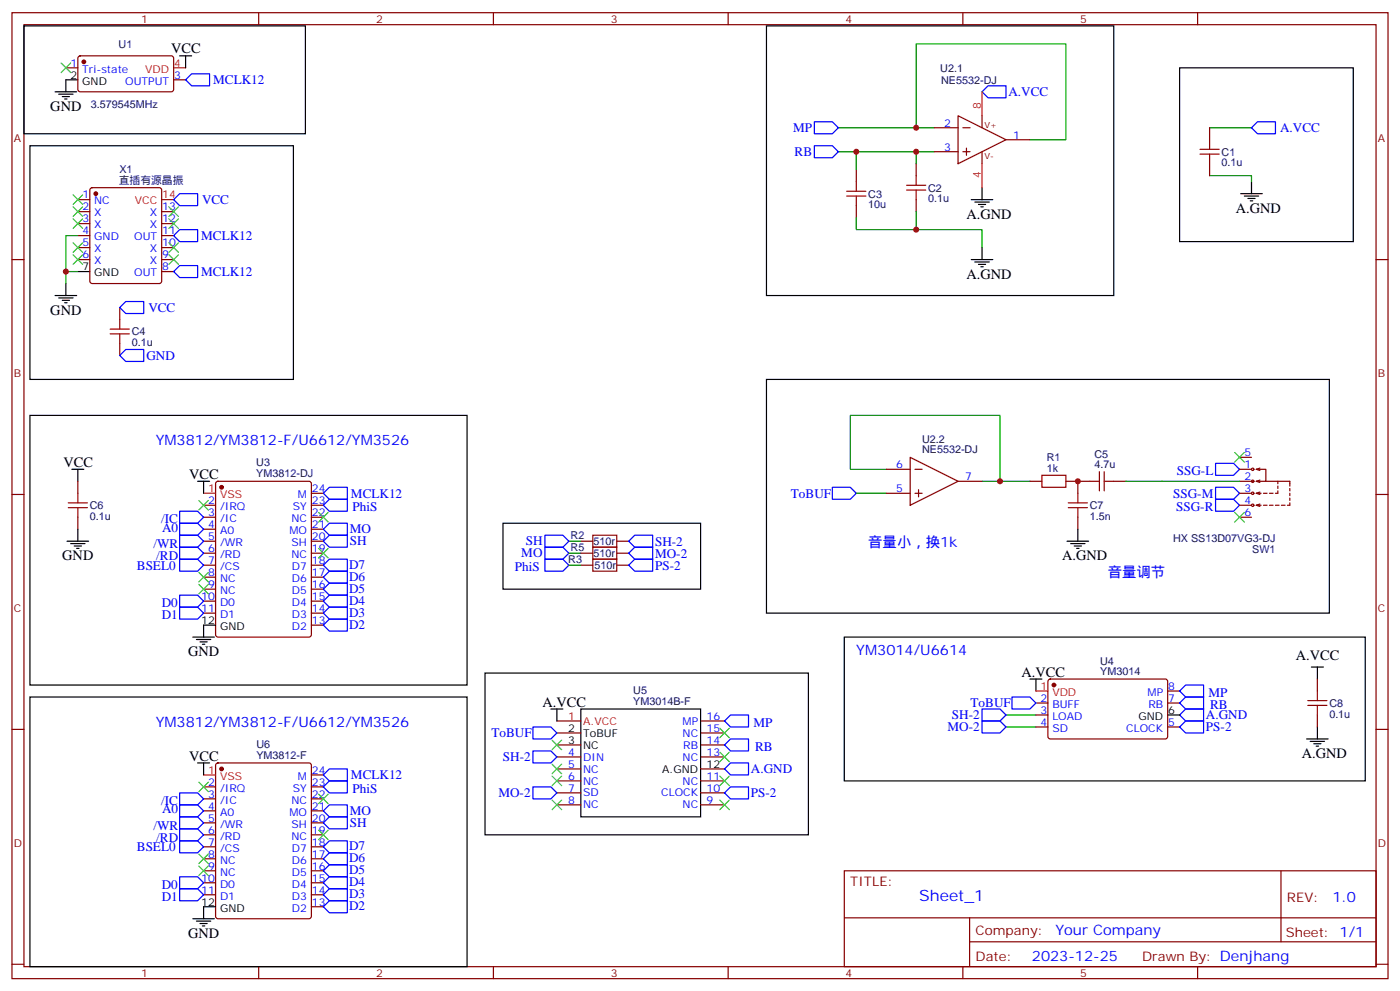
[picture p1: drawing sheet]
<svg xmlns="http://www.w3.org/2000/svg" width="412mm" height="292mm" viewBox="0 0 412 292" stroke-linecap="round" stroke-linejoin="round" font-family="sans-serif">
<g fill="none" stroke="#870000" stroke-width=".35">
<path d="M3.5 3.7h405.4v284.4h-405.4zM7.1 7.3h398.2v277.3h-398.2zM19.4 20h3.5M23.2 16.6l.4-.2 27.1 .1 .5 .6-.1 9.5-.7 .4h-27l-.5-.7v-9.2zM76.2 3.7v3.6M145.3 3.7v3.6M214.5 3.7v3.6M283.6 3.7v3.6M352.8 3.7v3.6M51.2 23.5h3.5M275.2 37.6h7M282.2 34.1l14.1 7-14.1 7.1z"/>
<path d="M283.6 37.6h2.2M289.3 34.1v3.5M356.3 37.6v3.5M22.9 58.8h3.6M26.7 55.5l.5-.3h19.7l.5 .3 .2 .5v26.8l-.2 .5-.5 .2h-19.7l-.5-.3-.2-.4v-26.8zM252.2 50v3.5M269.9 48.2v3.5M269.9 58.8v3.5M275.2 44.7h7M283.6 44.7h2.2M284.7 43.6v2.1M289.3 44.7v3.5"/>
<path d="M296.3 41.1h7.1M356.3 48.2v3.5M3.5 76.4h3.6M22.9 76.4h3.6M22.9 62.3h3.6M22.9 65.8h3.6M22.9 69.4h3.6M22.9 72.9h3.6M47.6 76.4h3.6M47.6 62.3h3.6M47.6 65.8h3.6M47.6 69.4h3.6"/>
<path d="M47.6 72.9h3.6M47.6 79.9h3.6M252.2 60.5v3.6M405.3 76.4h3.6M35.3 90.5v3.6M35.3 101.1v3.5M261.1 138.1h7M268.1 134.6l14.1 7.1-14.1 7zM269.5 138.1h2.1M365.1 138.1h3.6M365.1 134.6h3.6M370.1 138.1h2.8v3.6h-2.8"/>
<path d="M370.1 138.1l1 .4M371.1 137.8l-1 .3M3.5 145.6h3.6M22.9 141.7v3.5M22.9 152.3v3.5M60 148.7h3.5M60 152.3h3.5M60 155.8h3.5M60 159.3h3.5M63.7 141.9l.5-.2h26.8l.7 .4v44.7l-.4 .7h-27.1l-.6-.4-.1-44.7zM91.7 148.7h3.5M91.7 152.3h3.5"/>
<path d="M91.7 155.8h3.5M91.7 159.3h3.5M91.7 145.2h3.5M171.1 159.3h3.5M181.7 159.3h3.5M261.1 145.2h7M269.5 145.2h2.1M270.6 144.1v2.2M282.2 141.7h7.1M303.4 141.7h3.5M314 141.7h7M317.5 141.7v3.5"/>
<path d="M317.5 152.3v3.5M328.1 141.7h3.5M365.1 148.7h3.6M365.1 152.3h3.6M365.1 145.2h3.6M365.1 141.7h4.3M370.1 148.7h1.4M370.1 145.2h1.4M370.1 145.2l1 .4M370.1 141.7l1 .3M370.1 148.7l1 .4M371.1 144.9l-1 .3"/>
<path d="M371.1 141.3l-1 .4M371.1 148.4l-1 .3M372.2 148.7h1M372.2 145.2h1M372.9 141.7h7v1.4M373.9 148.7h1.1M373.9 145.2h1.1M375.7 148.7h1.1M376.4 144.5v.7h-.7M376.4 141.7v.7M376.4 143.1v.7M377.5 148.7h1"/>
<path d="M379.9 148v.7h-.7M379.9 143.8v.7M379.9 145.2v.7M379.9 146.6v.7M405.3 145.6h3.6M60 162.8h3.5M60 166.4h3.5M60 169.9h3.5M60 173.4h3.5M60 177h3.5M91.7 162.8h3.5M91.7 166.4h3.5"/>
<path d="M91.7 169.9h3.5M91.7 173.4h3.5M91.7 177h3.5M171.1 162.8h3.5M171.1 166.4h3.5M181.7 162.8h3.5M181.7 166.4h3.5M60 180.5h3.5M91.7 180.5h3.5M91.7 184h3.5M388.1 199.9v3.5M3.5 214.7h3.6"/>
<path d="M164 212.2h7.1M164 215.8h7.1M164 219.3h7.1M206.4 212.2h7M206.4 215.8h7M206.4 219.3h7M305.2 206.9h3.5M305.2 210.5h3.5M305.2 214h3.5M308.9 200.1l.5-.2h34.1l.5 .7-.1 16.5-.6 .4h-34.2l-.4-.7v-16.2zM344 206.9h3.5M344 214h3.5"/>
<path d="M344 203.4h3.5M388.1 210.5v3.5M405.3 214.7h3.6M60 231.6h3.5M60 235.2h3.5M60 238.7h3.5M63.7 224.8l.5-.2h26.8l.7 .4v44.7l-.4 .7h-27.1l-.6-.4-.1-44.7zM91.7 231.6h3.5M91.7 235.2h3.5M91.7 238.7h3.5M91.7 228.1h3.5M164 222.8h7.1"/>
<path d="M164 226.3h7.1M164 229.9h7.1M164 233.4h7.1M164 236.9h7.1M206.4 222.8h7M206.4 226.3h7M206.4 229.9h7M206.4 233.4h7M206.4 236.9h7M60 242.2h3.5M60 245.7h3.5M60 249.3h3.5"/>
<path d="M60 252.8h3.5M60 256.3h3.5M60 259.9h3.5M91.7 242.2h3.5M91.7 245.7h3.5M91.7 249.3h3.5M91.7 252.8h3.5M91.7 256.3h3.5M91.7 259.9h3.5M248.7 256.3h156.6v28.3h-156.6zM377.3 256.4v20.8M60 263.4h3.5"/>
<path d="M91.7 263.4h3.5M91.7 266.9h3.5M248.7 270.2h156.5M285.6 277.2h119.6M285.6 270.2v14.1M3.5 283.8h3.6M76.2 284.6v3.5M145.3 284.6v3.5M214.5 284.6v3.5M283.6 284.6v3.5M352.8 284.6v3.5M405.3 283.8h3.6"/>
<circle cx="369" cy="138.1" r=".35"/>
<circle cx="369" cy="145.2" r=".35"/>
<circle cx="369" cy="141.7" r=".35"/>
<circle cx="369" cy="148.7" r=".35"/>
</g>
<g fill="#870000" stroke="#870000" stroke-width=".35">
<circle cx="65.3" cy="143.4" r=".53"/>
<circle cx="24.7" cy="18.2" r=".53"/>
<circle cx="310.4" cy="201.6" r=".53"/>
<circle cx="65.3" cy="226.3" r=".53"/>
<circle cx="28.2" cy="57" r=".53"/>
</g>
<path d="M51.2 20h3.5M289.3 27v7.1M47.6 58.8h3.6M289.3 48.2v7M60 145.2h3.5M305.2 203.4h3.5M60 228.1h3.5" fill="none" stroke="#f00" stroke-width=".35"/>
<g fill="none" stroke="#000" stroke-width=".35">
<path d="M7.1 7.6h82.9v31.8h-82.9zM52.9 16.4h3.5M54.7 16.4v3.6M225.8 7.6h102.3v79.4h-102.3zM347.5 20h51.1v51.1h-51.1zM16.2 27h6.4M17.3 27.7h4.2M18.3 28.4h2.2M19 29.1h.8M22.9 23.5h-3.5v3.5M8.8 42.9h77.6v68.8h-77.6zM286.1 58.8h6.4"/>
<path d="M287.2 59.5h4.2M289.3 55.2v3.6M365.5 57h6.3M366.5 57.7h4.3M367.6 58.4h2.1M368.3 59.1h.7M368.7 53.5v3.5M22.9 79.9h3.6M286.1 76.4h6.4M287.2 77.1h4.2M288.2 60.2h2.1M288.2 77.8h2.1"/>
<path d="M288.9 60.9h.7M288.9 78.5h.7M289.3 72.9v3.5M16.2 87h6.4M17.3 87.7h4.2M18.3 88.4h2.2M19 89.1h.8M19.4 83.5v3.5M8.8 122.3h128.8v79.3h-128.8zM21.2 138.1h3.5M22.9 138.1v3.6M19.8 159.3h6.3"/>
<path d="M22.9 155.8v3.5M58.2 141.7h3.5M60 141.7v3.5M148.2 154h58.2v19.4h-58.2zM314.3 159.3h6.4M317.5 155.8v3.5M20.8 160h4.2M21.9 160.7h2.1M22.6 161.4h.7M315.4 160h4.2M316.4 160.7h2.2M317.1 161.4h.8"/>
<path d="M56.8 187.5h6.3M57.9 188.2h4.2M58.9 188.9h2.1M59.6 189.7h.7M63.5 184h-3.5v3.5M142.9 198.1h95.2v47.6h-95.2zM248.7 187.5h153.5v42.4h-153.5zM303.4 199.9h3.5M305.2 199.9v3.5M386.3 196.4h3.5M388.1 196.4v3.5M8.8 205.2h128.8v79.4h-128.8z"/>
<path d="M162.3 208.7h3.5M164 208.7v3.5M171.1 208.7h35.3v31.8h-35.3zM344 210.5h3.5M384.9 217.5h6.3M385.9 218.2h4.3M387 218.9h2.1M387.7 219.6h.7M388.1 214v3.5M58.2 224.6h3.5M60 224.6v3.5M56.8 270.4h6.3"/>
<path d="M57.9 271.1h4.2M58.9 271.9h2.1M59.6 272.6h.7M63.5 266.9h-3.5v3.5"/>
</g>
<g fill="none" stroke="#3c3" stroke-width=".35">
<path d="M18 18.6l2.8 2.8M20.8 18.6l-2.8 2.8M21.5 57.4l2.8 2.8M24.3 57.4l-2.8 2.8M21.5 60.9l2.8 2.8M21.5 64.4l2.8 2.8M21.5 71.5l2.8 2.8M21.5 75l2.8 2.8M24.3 60.9l-2.8 2.8M24.3 64.4l-2.8 2.8M24.3 71.5l-2.8 2.8M24.3 75l-2.8 2.8"/>
<path d="M49.7 75l2.9 2.8M49.7 71.5l2.9 2.8M49.7 64.4l2.9 2.8M49.7 60.9l2.9 2.8M52.6 75l-2.9 2.8M52.6 71.5l-2.9 2.8M52.6 64.4l-2.9 2.8M52.6 60.9l-2.9 2.8M363.7 133.2l2.8 2.8M366.5 133.2l-2.8 2.8M58.6 147.3l2.8 2.8M61.4 147.3l-2.8 2.8"/>
<path d="M93.8 150.8l2.9 2.9M96.7 150.8l-2.9 2.9M363.7 150.8l2.8 2.9M366.5 150.8l-2.8 2.9M58.6 172l2.8 2.8M58.6 168.5l2.8 2.8M61.4 172l-2.8 2.8M61.4 168.5l-2.8 2.8M93.8 161.4l2.9 2.9M96.7 161.4l-2.9 2.9M162.6 217.9l2.9 2.8M165.5 217.9l-2.9 2.8"/>
<path d="M212 214.3l2.8 2.9M214.8 214.3l-2.8 2.9M58.6 230.2l2.8 2.8M61.4 230.2l-2.8 2.8M93.8 233.8l2.9 2.8M96.7 233.8l-2.9 2.8M162.6 235.5l2.9 2.8M162.6 228.5l2.9 2.8M162.6 224.9l2.9 2.9M165.5 235.5l-2.9 2.8M165.5 228.5l-2.9 2.8M165.5 224.9l-2.9 2.9"/>
<path d="M212 235.5l2.8 2.8M212 228.5l2.8 2.8M212 221.4l2.8 2.8M214.8 235.5l-2.8 2.8M214.8 228.5l-2.8 2.8M214.8 221.4l-2.8 2.8M58.6 251.4l2.8 2.8M58.6 254.9l2.8 2.8M61.4 251.4l-2.8 2.8M61.4 254.9l-2.8 2.8M93.8 244.3l2.9 2.9M96.7 244.3l-2.9 2.9"/>
</g>
<g fill="none" stroke="#a10000" stroke-width=".35">
<path d="M249.4 56.3h5.7M249.4 57.7h5.7M252.2 53.5v2.8M252.2 57.7v2.8M267.1 56h5.6M267.1 54.5h5.6M269.9 51.7v2.8M269.9 56v2.8M353.5 45.4h5.6M353.5 44h5.6M356.3 41.1v2.9M356.3 45.4v2.8"/>
<path d="M32.5 98.3h5.6M32.5 96.9h5.6M35.3 94.1v2.8M35.3 98.3v2.8M306.9 139.9h7.1v3.5h-7.1zM323.8 138.9v5.6M325.3 138.9v5.6M20.1 149.4h5.7M20.1 148h5.7M22.9 145.2v2.8M22.9 149.4v2.9M174.6 157.6h7.1v3.5h-7.1z"/>
<path d="M314.7 149.4h5.6M314.7 148h5.6M317.5 145.2v2.8M317.5 149.4v2.9M321 141.7h2.8M325.3 141.7h2.8M174.6 161.1h7.1v3.5h-7.1zM174.6 164.6h7.1v3.5h-7.1zM385.2 207.6h5.7M385.2 206.2h5.7M388.1 203.4v2.8M388.1 207.6v2.9"/>
</g>
<g fill="none" stroke="#00f" stroke-width=".35">
<path d="M54.7 23.5l1.7-1.8h5.3v3.6h-5.3zM239.9 35.8h5.3l1.7 1.8-1.7 1.8h-5.3zM291 25.3h5.3v3.5h-5.3l-1.7-1.8zM370.4 35.8h5.3v3.6h-5.3l-1.7-1.8zM52.9 57h5.3v3.5h-5.3l-1.7-1.7zM239.9 42.9h5.3l1.7 1.8-1.7 1.7h-5.3zM52.9 67.6h5.3v3.5h-5.3l-1.7-1.7zM52.9 78.2h5.3v3.5h-5.3l-1.7-1.8zM37 88.8h5.3v3.5h-5.3l-1.7-1.8zM35.3 104.6l1.7-1.7h5.3v3.5h-5.3zM358.1 136.4h5.3l1.7 1.7-1.7 1.8h-5.3zM52.9 157.6h5.3l1.8 1.7-1.8 1.8h-5.3z"/>
<path d="M52.9 154h5.3l1.8 1.8-1.8 1.8h-5.3zM52.9 150.5h5.3l1.8 1.8-1.8 1.7h-5.3zM95.2 155.8l1.8-1.8h5.3v3.6h-5.3zM95.2 145.2l1.8-1.8h5.3v3.6h-5.3zM95.2 148.7l1.8-1.7h5.3v3.5h-5.3zM97 157.6h5.3v3.5h-5.3l-1.8-1.8zM160.5 157.6h5.3l1.8 1.7-1.8 1.8h-5.3zM187 157.6h5.3v3.5h-5.3l-1.8-1.8zM245.2 143.4h5.3l1.7 1.8-1.7 1.8h-5.3zM358.1 143.4h5.3l1.7 1.8-1.7 1.8h-5.3zM358.1 147h5.3l1.7 1.7-1.7 1.8h-5.3zM52.9 161.1h5.3l1.8 1.7-1.8 1.8h-5.3z"/>
<path d="M52.9 178.7h5.3l1.8 1.8-1.8 1.7h-5.3zM52.9 175.2h5.3l1.8 1.8-1.8 1.7h-5.3zM52.9 164.6h5.3l1.8 1.8-1.8 1.7h-5.3zM95.2 166.4l1.8-1.8h5.3v3.5h-5.3zM95.2 169.9l1.8-1.8h5.3v3.6h-5.3zM95.2 173.4l1.8-1.7h5.3v3.5h-5.3zM95.2 177l1.8-1.8h5.3v3.5h-5.3zM160.5 161.1h5.3l1.8 1.7-1.8 1.8h-5.3zM160.5 164.6h5.3l1.8 1.8-1.8 1.7h-5.3zM185.2 162.8l1.8-1.7h5.3v3.5h-5.3zM185.2 166.4l1.8-1.8h5.3v3.5h-5.3zM95.2 180.5l1.8-1.8h5.3v3.5h-5.3z"/>
<path d="M95.2 184l1.8-1.8h5.3v3.6h-5.3zM157 214h5.3l1.7 1.8-1.7 1.7h-5.3zM215.2 210.5h5.3v3.5h-5.3l-1.8-1.8zM215.2 217.5h5.3v3.6h-5.3l-1.8-1.8zM289.3 208.7h5.3l1.7 1.8-1.7 1.7h-5.3zM289.3 212.2h5.3l1.7 1.8-1.7 1.8h-5.3zM298.1 205.2h5.3l1.8 1.7-1.8 1.8h-5.3zM347.5 214l1.7-1.8h5.3v3.6h-5.3zM349.2 208.7h5.3v3.5h-5.3l-1.7-1.7zM349.2 205.2h5.3v3.5h-5.3l-1.7-1.8zM349.2 201.6h5.3v3.6h-5.3l-1.7-1.8zM52.9 233.4h5.3l1.8 1.8-1.8 1.7h-5.3z"/>
<path d="M52.9 236.9h5.3l1.8 1.8-1.8 1.8h-5.3zM95.2 238.7l1.8-1.8h5.3v3.6h-5.3zM97 229.9h5.3v3.5h-5.3l-1.8-1.8zM97 226.3h5.3v3.6h-5.3l-1.8-1.8zM157 221.1h5.3l1.7 1.7-1.7 1.8h-5.3zM157 231.6h5.3l1.7 1.8-1.7 1.8h-5.3zM213.4 233.4l1.8-1.8h5.3v3.6h-5.3zM215.2 224.6h5.3v3.5h-5.3l-1.8-1.8zM52.9 247.5h5.3l1.8 1.8-1.8 1.7h-5.3zM52.9 258.1h5.3l1.8 1.8-1.8 1.7h-5.3zM52.9 244h5.3l1.8 1.7-1.8 1.8h-5.3zM52.9 240.5h5.3l1.8 1.7-1.8 1.8h-5.3z"/>
<path d="M95.2 256.3l1.8-1.7h5.3v3.5h-5.3zM95.2 252.8l1.8-1.8h5.3v3.6h-5.3zM95.2 249.3l1.8-1.8h5.3v3.5h-5.3zM95.2 242.2l1.8-1.7h5.3v3.5h-5.3zM97 258.1h5.3v3.5h-5.3l-1.8-1.7zM52.9 261.6h5.3l1.8 1.8-1.8 1.7h-5.3zM95.2 263.4l1.8-1.8h5.3v3.5h-5.3zM97 265.1h5.3v3.6h-5.3l-1.8-1.8z"/>
</g>
<g fill="none" stroke="#008700" stroke-width=".35">
<path d="M246.9 37.6h28.3M269.9 37.6v-24.7h44.1v28.2h-10.6M356.3 37.6h12.4M246.9 44.7h28.3M252.2 44.7v5.3M269.9 44.7v3.5M356.3 51.7h12.4v1.8M19.4 79.9h3.5M22.9 69.4h-3.5v14.1M269.9 62.3v5.3h-17.7v-3.5M269.9 67.6h19.4v5.3M261.1 138.1h-10.6v-15.8h44.1v19.4h-5.3"/>
<path d="M167.6 159.3h3.5M252.2 145.2h8.9M294.6 141.7h8.8M331.6 141.7h33.5M167.6 162.8h3.5M167.6 166.4h3.5M296.3 214h8.9M296.3 210.5h8.9"/>
</g>
<g fill="#c00">
<circle cx="294.6" cy="141.7" r=".88"/>
<circle cx="269.9" cy="37.6" r=".88"/>
<circle cx="252.2" cy="44.7" r=".88"/>
<circle cx="269.9" cy="44.7" r=".88"/>
<circle cx="269.9" cy="67.6" r=".88"/>
<circle cx="317.5" cy="141.7" r=".88"/>
<circle cx="19.4" cy="79.9" r=".88"/>
</g>
<path d="M225.8 111.7h165.8v68.8h-165.8z" fill="none" stroke="#000" stroke-width=".35"/>
<text font-size="4.6" fill="#00f" x="270.8" y="265.4">Sheet_1</text>
<g font-size="4.2">
<text x="50.4" y="15.7">VCC</text>
<text x="14.8" y="32.7">GND</text>
<text x="284.7" y="64.4">A.GND</text>
<text x="364.1" y="62.7">A.GND</text>
<text x="284.7" y="82.1">A.GND</text>
<text x="14.8" y="92.6">GND</text>
<text x="18.7" y="137.4">VCC</text>
<text x="55.7" y="141">VCC</text>
<text x="18.3" y="165">GND</text>
<text x="312.9" y="165">A.GND</text>
<text x="55.4" y="193.2">GND</text>
<text x="381.7" y="194.2">A.VCC</text>
<text x="300.9" y="199.2">A.VCC</text>
<text x="159.8" y="208">A.VCC</text>
<text x="55.7" y="223.9">VCC</text>
<text x="383.5" y="223.2">A.GND</text>
<text x="55.4" y="276.1">GND</text>
</g>
<g font-size="4.2" fill="#00f">
<text x="45.9" y="131.1">YM3812/YM3812-F/U6612/YM3526</text>
<text x="255.8" y="161.1">音量小，换1k</text>
<text x="326.3" y="169.9">音量调节</text>
<text x="252.2" y="192.8">YM3014/U6614</text>
<text x="45.9" y="214">YM3812/YM3812-F/U6612/YM3526</text>
<text x="392.5" y="265.6">1.0</text>
<text x="310.9" y="275.2">Your Company</text>
<text x="304" y="283">2023-12-25</text>
</g>
<g font-size="3.9" fill="#00f">
<text x="62.8" y="24.8">MCLK12</text>
<text x="297" y="28.2">A.VCC</text>
<text x="233.6" y="38.9">MP</text>
<text x="377.1" y="38.9">A.VCC</text>
<text x="234.1" y="45.9">RB</text>
<text x="59.5" y="60">VCC</text>
<text x="59.3" y="70.7">MCLK12</text>
<text x="59.3" y="81.2">MCLK12</text>
<text x="43.7" y="91.8">VCC</text>
<text x="43.1" y="106.1">GND</text>
<text x="346.7" y="139.7">SSG-L</text>
<text x="103.4" y="146.5">MCLK12</text>
<text x="233" y="146.5">ToBUF</text>
<text x="345.6" y="146.5">SSG-M</text>
<text x="47.5" y="154">/IC</text>
<text x="103.8" y="150.5">PhiS</text>
<text x="346.5" y="150.3">SSG-R</text>
<text x="45.2" y="161.4">/WR</text>
<text x="47.8" y="156.5">A0</text>
<text x="103" y="160.6">SH</text>
<text x="103" y="157">MO</text>
<text x="154.9" y="160.6">SH</text>
<text x="193" y="160.6">SH-2</text>
<text x="40.3" y="167.6">BSEL0</text>
<text x="46" y="165">/RD</text>
<text x="102.8" y="167.4">D7</text>
<text x="153.6" y="164.1">MO</text>
<text x="193" y="164.1">MO-2</text>
<text x="193" y="167.7">PS-2</text>
<text x="102.8" y="171">D6</text>
<text x="151.7" y="168.1">PhiS</text>
<text x="47.7" y="178.7">D0</text>
<text x="102.8" y="174.5">D5</text>
<text x="102.8" y="178">D4</text>
<text x="47.7" y="182.2">D1</text>
<text x="102.8" y="181.5">D3</text>
<text x="102.8" y="185.1">D2</text>
<text x="285.9" y="208.2">ToBUF</text>
<text x="356" y="205.2">MP</text>
<text x="356.5" y="208.7">RB</text>
<text x="222" y="214">MP</text>
<text x="279.1" y="215.3">MO-2</text>
<text x="280.4" y="211.7">SH-2</text>
<text x="355.2" y="211.7">A.GND</text>
<text x="355.2" y="215.3">PS-2</text>
<text x="144.8" y="217">ToBUF</text>
<text x="222.4" y="221.1">RB</text>
<text x="148.1" y="224.1">SH-2</text>
<text x="221.2" y="227.6">A.GND</text>
<text x="103.4" y="229.4">MCLK12</text>
<text x="103.8" y="233.4">PhiS</text>
<text x="47.5" y="236.9">/IC</text>
<text x="47.8" y="239.4">A0</text>
<text x="103" y="239.9">MO</text>
<text x="146.8" y="234.7">MO-2</text>
<text x="221.2" y="234.7">PS-2</text>
<text x="45.2" y="244.3">/WR</text>
<text x="103" y="243.5">SH</text>
<text x="40.3" y="250.5">BSEL0</text>
<text x="46" y="247.9">/RD</text>
<text x="102.8" y="250.3">D7</text>
<text x="102.8" y="257.4">D5</text>
<text x="102.8" y="253.9">D6</text>
<text x="47.7" y="261.6">D0</text>
<text x="102.8" y="260.9">D4</text>
<text x="47.7" y="265.1">D1</text>
<text x="102.8" y="268">D2</text>
<text x="102.8" y="264.4">D3</text>
</g>
<g font-size="3.9" fill="#800">
<text x="250.5" y="260.9">TITLE:</text>
<text x="379.1" y="265.6">REV:</text>
<text x="287.4" y="275.1">Company:</text>
<text x="378.7" y="275.7">Sheet: 1/1</text>
<text x="287.4" y="282.8">Date:</text>
<text x="336.4" y="282.9">Drawn By: Denjhang</text>
</g>
<g font-size="3.2" fill="#800">
<text x="41.6" y="6.7">1</text>
<text x="110.8" y="6.7">2</text>
<text x="179.9" y="6.7">3</text>
<text x="249.1" y="6.7">4</text>
<text x="318.2" y="6.7">5</text>
<text x="4.1" y="41.8">A</text>
<text x="405.9" y="41.8">A</text>
<text x="4.1" y="111">B</text>
<text x="405.9" y="111">B</text>
<text x="4.1" y="180.1">C</text>
<text x="405.9" y="180.1">C</text>
<text x="4.1" y="249.3">D</text>
<text x="405.9" y="249.3">D</text>
<text x="41.6" y="287.5">1</text>
<text x="110.8" y="287.5">2</text>
<text x="179.9" y="287.5">3</text>
<text x="249.1" y="287.5">4</text>
<text x="318.2" y="287.5">5</text>
</g>
<g font-size="3.2" fill="#000080">
<text x="34.9" y="14.1">U1</text>
<text x="277" y="21.1">U2.1</text>
<text x="277.2" y="24.6">NE5532-DJ</text>
<text x="26.8" y="31.7">3.579545MHz</text>
<text x="359.8" y="45.8">C1</text>
<text x="35.2" y="51.1">X1</text>
<text x="359.8" y="49">0.1u</text>
<text x="35" y="54.1">直插有源晶振</text>
<text x="255.8" y="58.2">C3</text>
<text x="273.4" y="59.6">0.1u</text>
<text x="273.4" y="56.4">C2</text>
<text x="255.8" y="61.3">10u</text>
<text x="38.8" y="101.9">0.1u</text>
<text x="38.8" y="98.7">C4</text>
<text x="271.6" y="130.3">U2.2</text>
<text x="75.5" y="137.2">U3</text>
<text x="271.6" y="133.4">NE5532-DJ</text>
<text x="308.3" y="135.8">R1</text>
<text x="322.4" y="137.8">4.7u</text>
<text x="322.4" y="134.8">C5</text>
<text x="75.5" y="140.4">YM3812-DJ</text>
<text x="308.3" y="138.9">1k</text>
<text x="26.5" y="149.9">C6</text>
<text x="321" y="149.9">C7</text>
<text x="26.5" y="153">0.1u</text>
<text x="321" y="153">1.5n</text>
<text x="168.1" y="158.7">R2</text>
<text x="174.8" y="160.5">510r</text>
<text x="345.6" y="159.5">HX SS13D07VG3-DJ</text>
<text x="167.4" y="165.8">R3</text>
<text x="168.1" y="162.2">R5</text>
<text x="174.8" y="164">510r</text>
<text x="175.1" y="167.5">510r</text>
<text x="368.9" y="162.7">SW1</text>
<text x="324.1" y="195.8">U4</text>
<text x="324.1" y="198.8">YM3014</text>
<text x="186.6" y="207.4">YM3014B-F</text>
<text x="186.6" y="204.4">U5</text>
<text x="391.6" y="208.1">C8</text>
<text x="391.6" y="211.2">0.1u</text>
<text x="75.5" y="220.3">U6</text>
<text x="75.5" y="223.3">YM3812-F</text>
</g>
<g font-size="3.2">
<text x="20.7" y="23.1">2</text>
<text x="24.2" y="24.9">GND</text>
<text x="24.3" y="79.6">7</text>
<text x="27.8" y="81.4">GND</text>
<text x="59.3" y="183.7">12</text>
<text x="64.8" y="185.4">GND</text>
<text x="167.3" y="215.4">2</text>
<text x="335.4" y="211.9">GND</text>
<text x="344.1" y="210.1">6</text>
<text x="167.3" y="218.9">3</text>
<text x="171.8" y="216.8">ToBUF</text>
<text x="171.8" y="220.3">NC</text>
<text x="195.1" y="227.4">A.GND</text>
<text x="208.1" y="226">12</text>
<text x="59.3" y="266.6">12</text>
<text x="64.8" y="268.3">GND</text>
</g>
<g font-size="3.2" fill="#00f">
<text x="20.7" y="19.6">1</text>
<text x="24.2" y="21.4">Tri-state</text>
<text x="51.3" y="23.1">3</text>
<text x="36.9" y="24.9">OUTPUT</text>
<text x="278.1" y="37.3">2</text>
<text x="298.4" y="40.8">1</text>
<text x="278.1" y="44.3">3</text>
<text x="24.3" y="58.4">1</text>
<text x="24.3" y="65.5">3</text>
<text x="24.3" y="61.9">2</text>
<text x="27.8" y="63.7">X</text>
<text x="27.8" y="60.2">NC</text>
<text x="44.1" y="63.7">X</text>
<text x="47.8" y="61.9">13</text>
<text x="47.8" y="65.5">12</text>
<text x="24.3" y="69">4</text>
<text x="27.8" y="70.8">GND</text>
<text x="27.8" y="67.2">X</text>
<text x="39.5" y="70.8">OUT</text>
<text x="44.1" y="67.2">X</text>
<text x="47.8" y="69">11</text>
<text x="24.3" y="76.1">6</text>
<text x="24.3" y="72.5">5</text>
<text x="27.8" y="77.8">X</text>
<text x="27.8" y="74.3">X</text>
<text x="44.1" y="74.3">X</text>
<text x="44.1" y="77.8">X</text>
<text x="47.8" y="72.5">10</text>
<text x="47.8" y="76.1">9</text>
<text x="39.5" y="81.4">OUT</text>
<text x="47.8" y="79.6">8</text>
<text x="264" y="137.8">6</text>
<text x="366.6" y="134.3">5</text>
<text x="366.6" y="137.8">1</text>
<text x="284.3" y="141.3">7</text>
<text x="366.6" y="141.3">2</text>
<text x="61.3" y="148.4">2</text>
<text x="87.7" y="146.6">M</text>
<text x="91.9" y="148.4">23</text>
<text x="91.9" y="144.9">24</text>
<text x="264" y="144.9">5</text>
<text x="366.6" y="148.4">4</text>
<text x="366.6" y="144.9">3</text>
<text x="61.3" y="151.9">3</text>
<text x="61.3" y="155.4">4</text>
<text x="64.8" y="150.1">/IRQ</text>
<text x="64.8" y="153.7">/IC</text>
<text x="85.8" y="153.7">NC</text>
<text x="86.3" y="150.1">SY</text>
<text x="91.9" y="155.4">21</text>
<text x="91.9" y="151.9">22</text>
<text x="366.6" y="151.9">6</text>
<text x="61.3" y="159">5</text>
<text x="64.8" y="157.2">A0</text>
<text x="64.8" y="160.7">/WR</text>
<text x="85.2" y="157.2">MO</text>
<text x="85.9" y="160.7">SH</text>
<text x="91.9" y="159">20</text>
<text x="61.3" y="162.5">6</text>
<text x="61.3" y="166">7</text>
<text x="64.8" y="164.3">/RD</text>
<text x="64.8" y="167.8">/CS</text>
<text x="85.8" y="164.3">NC</text>
<text x="86" y="167.8">D7</text>
<text x="91.9" y="166">18</text>
<text x="91.9" y="162.5">19</text>
<text x="61.3" y="169.5">8</text>
<text x="61.3" y="173.1">9</text>
<text x="64.8" y="171.3">NC</text>
<text x="86" y="171.3">D6</text>
<text x="91.9" y="173.1">16</text>
<text x="91.9" y="169.5">17</text>
<text x="59.3" y="176.6">10</text>
<text x="64.8" y="174.8">NC</text>
<text x="64.8" y="178.4">D0</text>
<text x="86" y="178.4">D4</text>
<text x="86" y="174.8">D5</text>
<text x="91.9" y="176.6">15</text>
<text x="59.3" y="180.1">11</text>
<text x="64.8" y="181.9">D1</text>
<text x="86" y="185.4">D2</text>
<text x="86" y="181.9">D3</text>
<text x="91.9" y="183.7">13</text>
<text x="91.9" y="180.1">14</text>
<text x="344.1" y="203.1">8</text>
<text x="306.5" y="206.6">2</text>
<text x="310" y="208.4">BUFF</text>
<text x="338.1" y="204.8">MP</text>
<text x="338.3" y="208.4">RB</text>
<text x="344.1" y="206.6">7</text>
<text x="201.1" y="213.3">MP</text>
<text x="208.1" y="215.4">15</text>
<text x="208.1" y="211.9">16</text>
<text x="306.5" y="210.1">3</text>
<text x="306.5" y="213.6">4</text>
<text x="310" y="211.9">LOAD</text>
<text x="310" y="215.4">SD</text>
<text x="331.8" y="215.4">CLOCK</text>
<text x="344.1" y="213.6">5</text>
<text x="201.1" y="216.8">NC</text>
<text x="201.3" y="220.3">RB</text>
<text x="208.1" y="218.9">14</text>
<text x="91.9" y="227.8">24</text>
<text x="167.3" y="222.5">4</text>
<text x="167.3" y="226">5</text>
<text x="171.8" y="223.9">DIN</text>
<text x="171.8" y="227.4">NC</text>
<text x="201.1" y="223.9">NC</text>
<text x="208.1" y="222.5">13</text>
<text x="61.3" y="231.3">2</text>
<text x="64.8" y="233">/IRQ</text>
<text x="86.3" y="233">SY</text>
<text x="87.7" y="229.5">M</text>
<text x="91.9" y="231.3">23</text>
<text x="167.3" y="229.5">6</text>
<text x="167.3" y="233">7</text>
<text x="171.8" y="230.9">NC</text>
<text x="201.1" y="230.9">NC</text>
<text x="208.1" y="233">10</text>
<text x="208.1" y="229.5">11</text>
<text x="61.3" y="234.8">3</text>
<text x="61.3" y="238.3">4</text>
<text x="64.8" y="236.6">/IC</text>
<text x="85.8" y="236.6">NC</text>
<text x="91.9" y="238.3">21</text>
<text x="91.9" y="234.8">22</text>
<text x="167.3" y="236.6">8</text>
<text x="171.8" y="234.5">SD</text>
<text x="171.8" y="238">NC</text>
<text x="194.8" y="234.5">CLOCK</text>
<text x="201.1" y="238">NC</text>
<text x="208.1" y="236.6">9</text>
<text x="61.3" y="241.9">5</text>
<text x="61.3" y="245.4">6</text>
<text x="64.8" y="240.1">A0</text>
<text x="64.8" y="243.6">/WR</text>
<text x="85.2" y="240.1">MO</text>
<text x="85.9" y="243.6">SH</text>
<text x="91.9" y="245.4">19</text>
<text x="91.9" y="241.9">20</text>
<text x="61.3" y="248.9">7</text>
<text x="64.8" y="247.2">/RD</text>
<text x="64.8" y="250.7">/CS</text>
<text x="85.8" y="247.2">NC</text>
<text x="86" y="250.7">D7</text>
<text x="91.9" y="248.9">18</text>
<text x="61.3" y="252.4">8</text>
<text x="61.3" y="256">9</text>
<text x="64.8" y="254.2">NC</text>
<text x="64.8" y="257.7">NC</text>
<text x="86" y="257.7">D5</text>
<text x="86" y="254.2">D6</text>
<text x="91.9" y="256">16</text>
<text x="91.9" y="252.4">17</text>
<text x="59.3" y="259.5">10</text>
<text x="59.3" y="263">11</text>
<text x="64.8" y="261.3">D0</text>
<text x="86" y="261.3">D4</text>
<text x="91.9" y="263">14</text>
<text x="91.9" y="259.5">15</text>
<text x="64.8" y="264.8">D1</text>
<text x="86" y="268.3">D2</text>
<text x="86" y="264.8">D3</text>
<text x="91.9" y="266.6">13</text>
</g>
<g font-size="3.2" fill="#f00">
<text x="42.8" y="21.4">VDD</text>
<text x="51.3" y="19.6">4</text>
<text x="288.9" y="32" transform="rotate(-90 288.9 32)">8</text>
<text x="288.9" y="52.3" transform="rotate(-90 288.9 52.3)">4</text>
<text x="47.8" y="58.4">14</text>
<text x="39.7" y="60.2">VCC</text>
<text x="61.3" y="144.9">1</text>
<text x="64.8" y="146.6">VSS</text>
<text x="306.5" y="203.1">1</text>
<text x="310" y="204.8">VDD</text>
<text x="167.3" y="211.9">1</text>
<text x="171.8" y="213.3">A.VCC</text>
<text x="61.3" y="227.8">1</text>
<text x="64.8" y="229.5">VSS</text>
</g>
<g font-size="2.5" fill="#800">
<text x="290" y="37.6">V+</text>
<text x="290" y="46.8">V-</text>
</g>
</svg>
